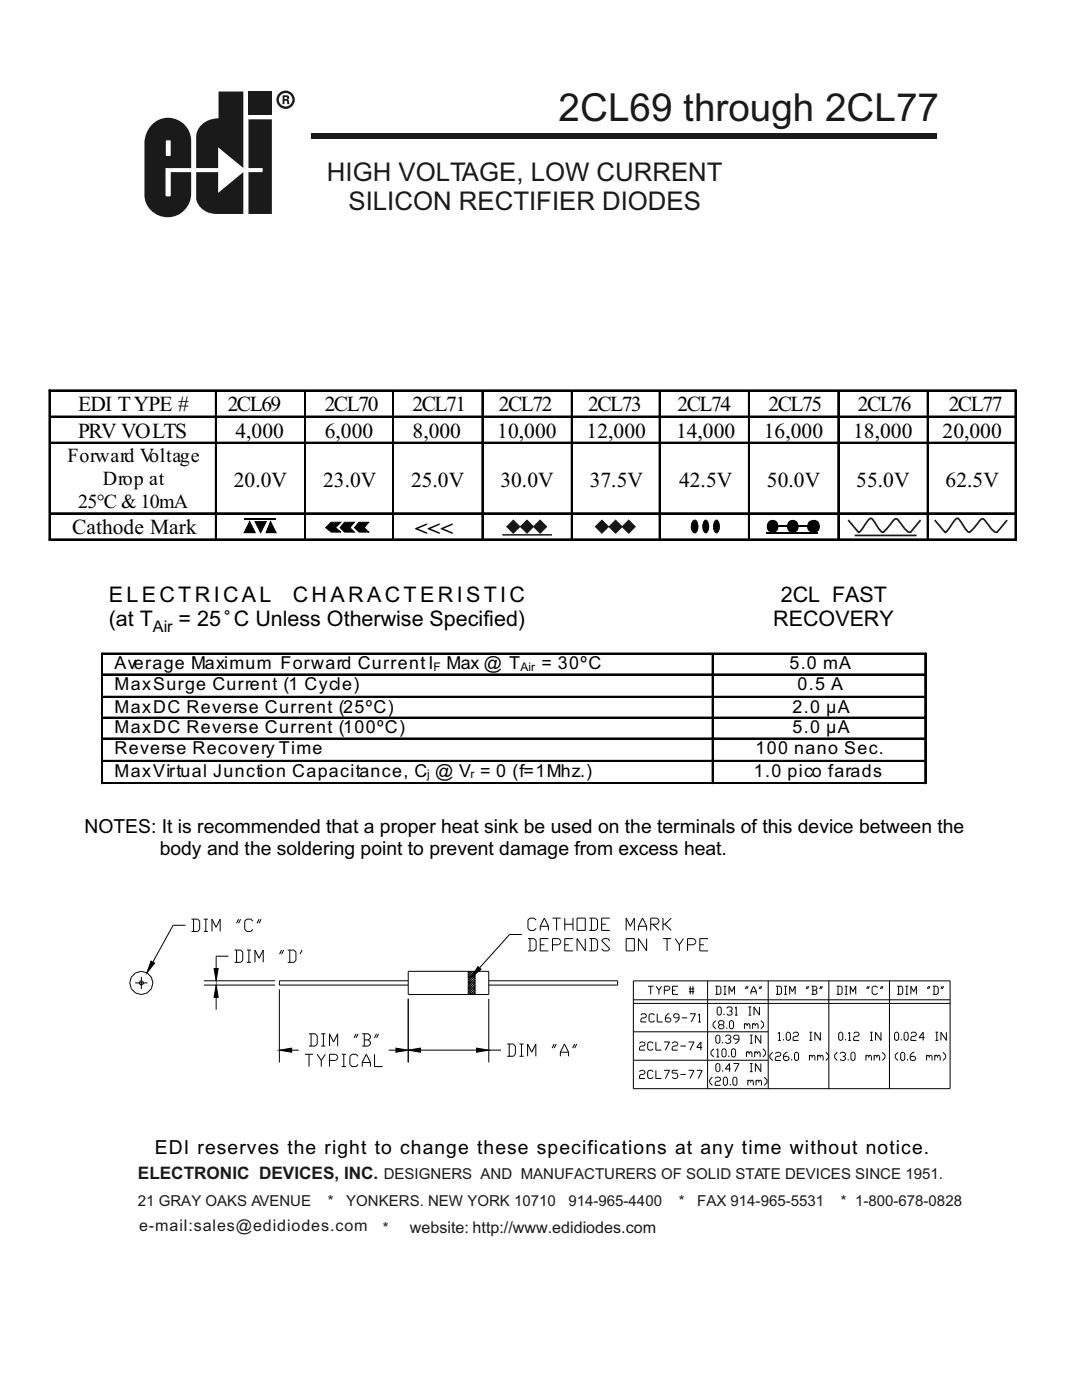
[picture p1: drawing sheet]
<svg xmlns="http://www.w3.org/2000/svg" width="216mm" height="279mm" viewBox="0 0 216 279" stroke-linecap="round" stroke-linejoin="round" font-family="sans-serif">
<g fill="#000">
<path d="M9.8 77.8h.3v.3h-.3z" fill-rule="evenodd"/>
<path d="M9.8 77.8h.3v.3h-.3z" fill-rule="evenodd"/>
<path d="M43 77.8h.3v.3h-.3z" fill-rule="evenodd"/>
<path d="M60.8 77.8h.3v.3h-.3z" fill-rule="evenodd"/>
<path d="M78.3 77.8h.3v.3h-.3z" fill-rule="evenodd"/>
<path d="M96.2 77.8h.3v.3h-.3z" fill-rule="evenodd"/>
<path d="M114 77.8h.3v.3h-.3z" fill-rule="evenodd"/>
<path d="M131.5 77.8h.3v.3h-.3z" fill-rule="evenodd"/>
<path d="M149.3 77.8h.3v.3h-.3z" fill-rule="evenodd"/>
<path d="M167.2 77.8h.3v.3h-.3z" fill-rule="evenodd"/>
<path d="M185 77.8h.3v.3h-.3z" fill-rule="evenodd"/>
<path d="M202.5 77.8h.3v.3h-.3z" fill-rule="evenodd"/>
<path d="M202.5 77.8h.3v.3h-.3z" fill-rule="evenodd"/>
<path d="M9.8 83h.3v.3h-.3z" fill-rule="evenodd"/>
<path d="M9.8 88.2h.3v.3h-.3z" fill-rule="evenodd"/>
<path d="M43 83h.3v.3h-.3z" fill-rule="evenodd"/>
<path d="M43 88.2h.3v.3h-.3z" fill-rule="evenodd"/>
<path d="M60.8 83h.3v.3h-.3z" fill-rule="evenodd"/>
<path d="M60.8 88.2h.3v.3h-.3z" fill-rule="evenodd"/>
<path d="M78.3 83h.3v.3h-.3z" fill-rule="evenodd"/>
<path d="M78.3 88.2h.3v.3h-.3z" fill-rule="evenodd"/>
<path d="M96.2 83h.3v.3h-.3z" fill-rule="evenodd"/>
<path d="M96.2 88.2h.3v.3h-.3z" fill-rule="evenodd"/>
<path d="M114 83h.3v.3h-.3z" fill-rule="evenodd"/>
<path d="M114 88.2h.3v.3h-.3z" fill-rule="evenodd"/>
<path d="M131.5 83h.3v.3h-.3z" fill-rule="evenodd"/>
<path d="M131.5 88.2h.3v.3h-.3z" fill-rule="evenodd"/>
<path d="M149.3 83h.3v.3h-.3z" fill-rule="evenodd"/>
<path d="M149.3 88.2h.3v.3h-.3z" fill-rule="evenodd"/>
<path d="M167.2 83h.3v.3h-.3z" fill-rule="evenodd"/>
<path d="M167.2 88.2h.3v.3h-.3z" fill-rule="evenodd"/>
<path d="M185 83h.3v.3h-.3z" fill-rule="evenodd"/>
<path d="M185 88.2h.3v.3h-.3z" fill-rule="evenodd"/>
<path d="M202.5 83h.3v.3h-.3z" fill-rule="evenodd"/>
<path d="M202.5 88.2h.3v.3h-.3z" fill-rule="evenodd"/>
<path d="M9.8 102.3h.3v.3h-.3z" fill-rule="evenodd"/>
<path d="M9.8 107.5h.3v.4h-.3z" fill-rule="evenodd"/>
<path d="M9.8 107.5h.3v.4h-.3z" fill-rule="evenodd"/>
<path d="M43 102.3h.3v.3h-.3z" fill-rule="evenodd"/>
<path d="M43 107.5h.3v.4h-.3z" fill-rule="evenodd"/>
<path d="M60.8 102.3h.3v.3h-.3z" fill-rule="evenodd"/>
<path d="M60.8 107.5h.3v.4h-.3z" fill-rule="evenodd"/>
<path d="M78.3 102.3h.3v.3h-.3z" fill-rule="evenodd"/>
<path d="M78.3 107.5h.3v.4h-.3z" fill-rule="evenodd"/>
<path d="M96.2 102.3h.3v.3h-.3z" fill-rule="evenodd"/>
<path d="M96.2 107.5h.3v.4h-.3z" fill-rule="evenodd"/>
<path d="M114 102.3h.3v.3h-.3z" fill-rule="evenodd"/>
<path d="M114 107.5h.3v.4h-.3z" fill-rule="evenodd"/>
<path d="M131.5 102.3h.3v.3h-.3z" fill-rule="evenodd"/>
<path d="M131.5 107.5h.3v.4h-.3z" fill-rule="evenodd"/>
<path d="M149.3 102.3h.3v.3h-.3z" fill-rule="evenodd"/>
<path d="M149.3 107.5h.3v.4h-.3z" fill-rule="evenodd"/>
<path d="M167.2 102.3h.3v.3h-.3z" fill-rule="evenodd"/>
<path d="M167.2 107.5h.3v.4h-.3z" fill-rule="evenodd"/>
<path d="M185 102.3h.3v.3h-.3z" fill-rule="evenodd"/>
<path d="M185 107.5h.3v.4h-.3z" fill-rule="evenodd"/>
<path d="M202.5 102.3h.3v.3h-.3z" fill-rule="evenodd"/>
<path d="M202.5 107.5h.3v.4h-.3z" fill-rule="evenodd"/>
<path d="M202.5 107.5h.3v.4h-.3z" fill-rule="evenodd"/>
</g>
<g fill="none" stroke="#000" stroke-width=".2">
<path d="M43 77.8v30.1M60.8 77.8v30.1M78.3 77.8v30.1M96.2 77.8v30.1M114 77.8v30.1M131.5 77.8v30.1M149.3 77.8v30.1M167.2 77.8v30.1M185 77.8v30.1M202.5 77.8v30.1M202.8 77.8h-193v30.1M9.8 83h193"/>
<path d="M9.8 88.2h193M9.8 102.3h193M9.8 107.5h193"/>
</g>
<g fill="none" stroke="#000" stroke-width=".31">
<path d="M9.9 78.1v4.9M10.1 78h32.9M43.1 78.1v4.9M43.3 78h17.5M61 78.1v4.9M61.1 78h17.2M78.5 78.1v4.9M78.6 78h17.6M96.3 78.1v4.9M96.5 78h17.5M114.1 78.1v4.9M114.3 78h17.2"/>
<path d="M131.7 78.1v4.9M131.8 78h17.5M149.5 78.1v4.9M149.6 78h17.6M167.3 78.1v4.9M167.5 78h17.5M185.2 78.1v4.9M185.3 78h17.2M202.7 78.1v4.9M9.9 83.3v4.9M9.9 88.5v13.8M10.1 83.2h32.9"/>
<path d="M10.1 88.4h32.9M43.1 83.3v4.9M43.1 88.5v13.8M43.3 83.2h17.5M43.3 88.4h17.5M61 83.3v4.9M61 88.5v13.8M61.1 83.2h17.2M61.1 88.4h17.2M78.5 83.3v4.9M78.5 88.5v13.8M78.6 83.2h17.6"/>
<path d="M78.6 88.4h17.6M96.3 83.3v4.9M96.3 88.5v13.8M96.5 83.2h17.5M96.5 88.4h17.5M114.1 83.3v4.9M114.1 88.5v13.8M114.3 83.2h17.2M114.3 88.4h17.2M131.7 83.3v4.9M131.7 88.5v13.8M131.8 83.2h17.5"/>
<path d="M131.8 88.4h17.5M149.5 83.3v4.9M149.5 88.5v13.8M149.6 83.2h17.6M149.6 88.4h17.6M167.3 83.3v4.9M167.3 88.5v13.8M167.5 83.2h17.5M167.5 88.4h17.5M185.2 83.3v4.9M185.2 88.5v13.8M185.3 83.2h17.2"/>
<path d="M185.3 88.4h17.2M202.7 83.3v4.9M202.7 88.5v13.8M9.9 102.6v4.9M10.1 102.5h32.9M10.1 107.7h32.9M43.1 102.6v4.9M43.3 102.5h17.5M43.3 107.7h17.5M61 102.6v4.9M61.1 102.5h17.2M61.1 107.7h17.2"/>
<path d="M78.5 102.6v4.9M78.6 102.5h17.6M78.6 107.7h17.6M96.3 102.6v4.9M96.5 102.5h17.5M96.5 107.7h17.5M114.1 102.6v4.9M114.3 102.5h17.2M114.3 107.7h17.2M131.7 102.6v4.9M131.8 102.5h17.5M131.8 107.7h17.5"/>
<path d="M149.5 102.6v4.9M149.6 102.5h17.6M149.6 107.7h17.6M167.3 102.6v4.9M167.5 102.5h17.5M167.5 107.7h17.5M185.2 102.6v4.9M185.3 102.5h17.2M185.3 107.7h17.2M202.7 102.6v4.9"/>
</g>
<g fill="#1e1917">
<path d="M30.5 24.7a4.6 4.6 0 0 1 5-.8 4.6 4.6 0 0 1 2.6 4.2v5.4h-5.1v5.5l.3 .2h.5l.3-.2v-4.6h4v4.3a4.7 4.7 0 0 1-4.6 4.6 4.7 4.7 0 0 1-4.7-4.6v-10.4a5.5 5.5 0 0 1 1.7-3.6zM33.1 28.1l.8-.1 .2 .2v2.8l-.2 .1h-.7l-.1-.1z" fill-rule="evenodd"/>
<path d="M43.6 18.3h5v15.2l-5.1-4.1v4.1h-4.4v-6.1a3.9 3.9 0 0 1 3.6-3.7l.9-.1zM39.1 34.4h4.4v4.1l5.1-4.1v8.3h-3.6a7.9 7.9 0 0 1-4.3-.8 3.4 3.4 0 0 1-1.6-2.3z" fill-rule="evenodd"/>
<path d="M49.6 18.3h4.6v4.6h-4.6z" fill-rule="evenodd"/>
<path d="M49.6 23.8h4.6v18.9h-4.6v-8.3h2.7l.1-.2-.1-.7h-2.7z" fill-rule="evenodd"/>
<path d="M55.2 19.9a1.83 1.83 0 0 1 3.6 0 1.83 1.83 0 0 1-3.6 0zM55.6 19.9a1.35 1.35 0 0 1 2.7 0 1.35 1.35 0 0 1-2.7 0z" fill-rule="evenodd"/>
<path d="M56.8 19.4v.4l.5-.1-.1-.3zM56.4 19h.7a.45 .45 0 0 1 .6 .4 .45 .45 0 0 1-.4 .5 .65 .65 0 0 1 .4 .9h-.4v-.6l-.3-.1h-.2v.7h-.4z" fill-rule="evenodd"/>
<path d="M62.2 26.5h124.8v1.1h-124.8z" fill-rule="evenodd"/>
</g>
<g fill="#000">
<path d="M49.8 104.1l1.1 2.2h-2.2zM50.9 104.1h2.2l-1.1 2.2zM54 104.1l1.1 2.2h-2zM30.1 191.8l.8 .4-1.6 2zM43.1 196.6l.4 2.4h-.8zM42.7 193.3h.8l-.4 2.4zM95.4 192.9l.6 .6-2 1.5zM55.7 209.6l2.5-.4v.8zM79 209.2l2.5 .4-2.5 .4zM81.5 209.6l2.4-.4v.8zM95.1 209.2l2.4 .4-2.4 .4z"/>
<path d="M66.1 104.2h1.9l-1 1.1 1 .9h-1.9l-1.1-.9z" fill-rule="evenodd"/>
<path d="M68.7 104.2h2l-.9 1.1 .9 .9h-2l-.8-.9z" fill-rule="evenodd"/>
<path d="M71.6 104.2h2l-.9 1.1 .9 .9h-2l-.9-.9z" fill-rule="evenodd"/>
<path d="M138.2 104l.5-.2a1.69 1.69 0 0 1 0 2.6 1.53 1.53 0 0 1-.5-2.4z" fill-rule="evenodd"/>
<path d="M140.6 103.9l.2-.1a1.69 1.69 0 0 1 0 2.6 1.72 1.72 0 0 1-.2-2.5z" fill-rule="evenodd"/>
<path d="M142.7 103.9l.3-.1a1.69 1.69 0 0 1 0 2.6 1.72 1.72 0 0 1-.3-2.5z" fill-rule="evenodd"/>
<path d="M153.5 104.1a1.13 1.13 0 0 1 1.6 .3 1.13 1.13 0 0 1-.4 1.6 1.13 1.13 0 0 1-1.5-.5 1.43 1.43 0 0 1 .3-1.4z" fill-rule="evenodd"/>
<path d="M157.5 104.1a1.13 1.13 0 0 1 1.6 .3 1.13 1.13 0 0 1-.4 1.6 1.13 1.13 0 0 1-1.5-.5 1.43 1.43 0 0 1 .3-1.4z" fill-rule="evenodd"/>
<path d="M20.3 130.3h.3v.3h-.3z" fill-rule="evenodd"/>
<path d="M20.3 130.3h.3v.3h-.3z" fill-rule="evenodd"/>
<path d="M20.3 134.5h.3v.3h-.3z" fill-rule="evenodd"/>
<path d="M20.3 139h.3v.2h-.3z" fill-rule="evenodd"/>
<path d="M142.1 130.3h.3v.3h-.3z" fill-rule="evenodd"/>
<path d="M142.1 134.5h.3v.3h-.3z" fill-rule="evenodd"/>
<path d="M142.1 139h.3v.2h-.3z" fill-rule="evenodd"/>
<path d="M184.5 130.3h.3v.3h-.3z" fill-rule="evenodd"/>
<path d="M184.5 130.3h.3v.3h-.3z" fill-rule="evenodd"/>
<path d="M184.5 134.5h.3v.3h-.3z" fill-rule="evenodd"/>
<path d="M184.5 139h.3v.2h-.3z" fill-rule="evenodd"/>
<path d="M20.3 143.1h.3v.3h-.3z" fill-rule="evenodd"/>
<path d="M20.3 147.3h.3v.3h-.3z" fill-rule="evenodd"/>
<path d="M20.3 151.7h.3v.3h-.3z" fill-rule="evenodd"/>
<path d="M20.3 156.2h.3v.3h-.3z" fill-rule="evenodd"/>
<path d="M20.3 156.2h.3v.3h-.3z" fill-rule="evenodd"/>
<path d="M142.1 143.1h.3v.3h-.3z" fill-rule="evenodd"/>
<path d="M142.1 147.3h.3v.3h-.3z" fill-rule="evenodd"/>
<path d="M142.1 151.7h.3v.3h-.3z" fill-rule="evenodd"/>
<path d="M142.1 156.2h.3v.3h-.3z" fill-rule="evenodd"/>
<path d="M184.5 143.1h.3v.3h-.3z" fill-rule="evenodd"/>
<path d="M184.5 147.3h.3v.3h-.3z" fill-rule="evenodd"/>
<path d="M184.5 151.7h.3v.3h-.3z" fill-rule="evenodd"/>
<path d="M184.5 156.2h.3v.3h-.3z" fill-rule="evenodd"/>
<path d="M184.5 156.2h.3v.3h-.3z" fill-rule="evenodd"/>
<circle cx="162.3" cy="105" r="1.18"/>
</g>
<g fill="none" stroke="#000" stroke-width=".2">
<path d="M20.3 134.5h164.5M20.3 139h164.5M142.1 130.3v26.2M184.5 130.3v26.2M184.8 130.3h-164.5v26.2M20.3 143.1h164.5M20.3 147.3h164.5M20.3 151.7h164.5M20.3 156.2h164.5M27 196.2h2.4M28.2 194.9v2.5M30.1 191.8l.8 .4-1.6 2z"/>
<path d="M37 184.7h-2.5l-4 7.3M38.2 183.4h1.2l.4 .4v1.7l-.4 .4h-1.2M38.6 183.4v2.5M40.7 185.9h.8M40.7 183.4h.8M40.7 196.6h14.2M40.7 195.7h14.2M41.1 183.4v2.5M42.3 185.9v-2.5l.8 1.7 .8-1.7v2.5M42.7 193.3h.8l-.4 2.4zM43.1 196.6l.4 2.4h-.8zM43.1 199v2.5"/>
<path d="M45.6 190.8h-2.5v2.5M46.8 189.6h1.2l.4 .4v1.7l-.4 .4h-1.2M47.2 189.6v2.5M47.6 183.4l-.4 .9M48 183.4l-.4 .9M49.3 192.1h.8M49.3 189.6h.8M49.7 189.6v2.5M50.5 183.8l-.4-.4h-.9l-.4 .4v1.7l.4 .4h.9l.4-.4M50.9 192.1v-2.5l.8 1.6 .8-1.6v2.5M51.7 183.4l-.4 .9M52.1 183.4l-.4 .9"/>
<path d="M55.7 197.4v14.6M56.2 189.6l-.4 .8M56.6 189.6l-.4 .8M57.4 189.6h1.2l.5 .4v1.7l-.5 .4h-1.2M57.8 189.6v2.5M60.3 189.6l-.4 .8M81.5 193.8h16v4.7h-16zM81.5 199.3v12.7M81.5 195.7h-25.8v.9h25.8M93.4 193.8l.1 4.7 1.3-1.4M93.4 195.8l1.4 1.4M93.4 196.3l1.4 1.4"/>
<path d="M93.4 196.8l1.4 1.4M93.4 197.3l1.2 1.2M93.4 197.8l.8 .7M93.4 198.2l.3 .3M93.4 195.4l1.4 1.3M93.4 194.9l1.4 1.3M93.4 194.4l1.4 1.4M93.4 193.9l1.4 1.4M93.7 193.8l-.3 .4M93.9 193.8l.9 1M94.2 193.8l-.8 .8M94.3 193.8l.5 .5"/>
<path d="M94.7 193.8l-1.3 1.3M94.8 195.7l-1.4 1.4M94.8 195.2l-1.4 1.4M94.8 194.7l-1.4 1.4M94.8 194.2l-1.4 1.4M94.8 196.2l-1.4 1.3M94.8 196.7l-1.4 1.3M94.8 197.6l-.9 .9M94.8 198.1l-.4 .4M94.8 193.8v4.7M95.4 192.9l.6 .6-2 1.5zM97.5 199.3v12.7"/>
<path d="M97.5 195.7h25.7v.9h-25.7M104.1 186.5h-2.4l-6 6.7M105.4 187.3h1.2l.4 .4v1.7l-.4 .4h-1.2M105.8 187.3v2.5M107 183.6l-.4-.4h-.8l-.4 .4v1.7l.4 .4h.8l.4-.4M107.8 184.9v.8M107.8 184.9l.8-1.7 .8 1.7M107.8 184.9h1.6M107.8 188.5h.8M109.4 187.3h-1.6v2.5h1.6M109.4 184.9v.8M110.2 183.2h1.7"/>
<path d="M110.2 188.5h1.3l.4-.4v-.4l-.4-.4h-1.3v2.5M111.1 183.2v2.5M112.7 183.2v2.5M112.7 184.5h1.6M112.7 188.5h.8M114.3 187.3h-1.6v2.5h1.6M114.3 183.2v2.5M115.1 183.2h1.7v2.5h-1.7zM116.8 187.3v2.5l-1.7-2.5v2.5M117.6 183.2h1.2l.4 .4v1.7l-.4 .4h-1.2M117.6 187.3h1.2l.4 .4v1.7l-.4 .4h-1.2M118 183.2v2.5"/>
<path d="M118 187.3v2.5M120 184.5h.9M121.7 183.2h-1.7v2.5h1.7M121.7 187.7l-.4-.4h-.8l-.5 .4 1.7 1.7-.4 .4h-.8l-.5-.4M124.9 185.7v-2.5l.9 1.7 .8-1.7v2.5M124.9 187.3h1.7v2.5h-1.7zM126.4 195.8h63.2v21.5h-63.2zM126.4 199.5h63.2M127.4 184.9h1.6M127.4 184.9v.8M127.4 184.9l.8-1.7 .8 1.7M129 187.3v2.5l-1.6-2.5v2.5"/>
<path d="M129 184.9v.8M129.3 196.8h1.1M129.8 196.8v1.6M129.8 184.5h1.3l.4-.5v-.4l-.4-.4h-1.3v2.5M130.3 184.5l1.2 1.2M130.9 196.8l.6 .8M131.5 197.6v.8M132 196.8l-.5 .8M132.3 184.5h.4M132.3 183.2v2.5M132.3 187.3h1.6M132.6 197.6h.8l.3-.2v-.3l-.3-.3h-.8v1.6"/>
<path d="M132.7 184.5l1.2 1.2M133.1 187.3v2.5M133.9 183.2l-1.2 1.3M134.2 197.6h.5M134.7 187.3l.9 1.2M135.3 196.8h-1.1v1.6h1.1M135.6 188.5v1.3M136.4 187.3l-.8 1.2M137.2 188.5h1.2l.4-.4v-.4l-.4-.4h-1.2v2.5M137.5 197.9h1M137.5 197.4h1M137.7 196.8v1.6"/>
<path d="M138.3 196.8v1.6M139.6 188.5h.9M141.2 195.8v21.5M141.3 187.3h-1.7v2.5h1.7M142.8 196.8h.8l.2 .3v1.1l-.2 .2h-.8M143 196.8v1.6M144.4 198.4h.5M144.4 196.8h.5M144.7 196.8v1.6M145.5 198.4v-1.6l.5 1.1 .6-1.1v1.6M149 196.8l-.3 .6M149.3 196.8l-.3 .6"/>
<path d="M149.8 197.9h1.1M149.8 197.9v.5M149.8 197.9l.6-1.1 .5 1.1M150.9 197.9v.5M151.7 196.8l-.2 .6M152 196.8l-.3 .6M153.3 195.8v21.5M154.8 196.8h.9l.2 .3v1.1l-.2 .2h-.9M155.1 196.8v1.6M156.5 198.4h.5M156.5 196.8h.5M156.8 196.8v1.6"/>
<path d="M157.6 198.4v-1.6l.5 1.1 .6-1.1v1.6M161.1 196.8l-.3 .6M161.4 196.8l-.3 .6M161.9 196.8h.8l.3 .3v.3l-.3 .2M162.2 197.6h.5M162.2 196.8v1.6M162.7 197.6l.3 .3v.3l-.3 .2h-.8M163.8 196.8l-.2 .6M164.1 196.8l-.3 .6M165.4 195.8v21.5M166.9 196.8h.9l.2 .3v1.1l-.2 .2h-.9M167.2 196.8v1.6"/>
<path d="M168.6 198.4h.5M168.6 196.8h.5M168.9 196.8v1.6M169.7 198.4v-1.6l.5 1.1 .6-1.1v1.6M173.2 196.8l-.3 .6M173.5 196.8l-.3 .6M175.1 197.1l-.3-.3h-.5l-.3 .3v1.1l.3 .2h.5l.3-.2M175.9 196.8l-.2 .6M176.2 196.8l-.3 .6M177.5 195.8v21.5M179 196.8h.9l.2 .3v1.1l-.2 .2h-.9M179.3 196.8v1.6"/>
<path d="M180.7 198.4h.5M180.7 196.8h.5M180.9 196.8v1.6M181.8 198.4v-1.6l.5 1.1 .6-1.1v1.6M185.3 196.8l-.3 .6M185.6 196.8l-.3 .6M186.1 196.8h.8l.3 .3v1.1l-.3 .2h-.8M186.4 196.8v1.6M188 196.8l-.3 .6M188.3 196.8l-.3 .6M55.7 209.6l2.5-.4v.8zM58.2 209.6h1.4"/>
<path d="M60.8 210.4h1.7M61.7 206.3h1.2l.4 .4v1.7l-.4 .4h-1.2M61.7 210.4v2.5M62.1 206.3v2.5M63.3 210.4l.8 1.2M64.1 208.8h.8M64.1 206.3h.8M64.1 211.6v1.3M64.5 206.3v2.5M64.9 210.4l-.8 1.2M65.7 208.8v-2.5l.9 1.7 .8-1.7v2.5M65.7 211.6h1.3l.4-.4v-.4l-.4-.4h-1.3v2.5"/>
<path d="M68.2 210.4h.8M68.2 212.9h.8M68.6 210.4v2.5M71 206.3l-.4 .8M71.5 206.3l-.5 .8M71.5 210.8l-.5-.4h-.8l-.4 .4v1.6l.4 .5h.8l.5-.5M72.3 206.3h1.2l.4 .4v.4l-.4 .4M72.3 212v.9M72.3 212l.8-1.6 .8 1.6M72.3 212h1.6M72.7 207.5h.8M72.7 206.3v2.5"/>
<path d="M73.5 207.5l.4 .5v.4l-.4 .4h-1.2M73.9 212v.9M74.7 210.4v2.5h1.7M75.1 206.3l-.4 .8M75.5 206.3l-.4 .8M77.6 209.6h1.4M79 209.2l2.5 .4-2.5 .4zM81.5 209.6l2.4-.4v.8zM83.9 209.6h11.2M95.1 209.2l2.4 .4-2.4 .4zM97.5 209.6h2.5M101.2 208.4h1.2l.4 .4v1.6l-.4 .4h-1.2"/>
<path d="M101.6 208.4v2.4M103.6 210.8h.9M103.6 208.4h.9M104.1 208.4v2.4M105.3 210.8v-2.4l.8 1.6 .8-1.6v2.4M110.6 208.4l-.4 .8M111 208.4l-.4 .8M111.8 210v.8M111.8 210l.8-1.6 .9 1.6M111.8 210h1.7M113.5 210v.8M114.7 208.4l-.4 .8"/>
<path d="M115.1 208.4l-.4 .8M126.4 211.6h26.9M126.4 200.2h63.2M126.4 205.9h26.9M127.6 208.2l.3-.3h.5l.3 .3v.3l-.3 .3h-.5l-.3 .2v.6h1.1M127.6 213.9l.3-.3h.5l.3 .3v.3l-.3 .2h-.5l-.3 .3v.5h1.1M127.9 202.6l.2-.3h.6l.3 .3v.3l-.3 .2h-.6l-.2 .3v.6h1.1M130.3 208.2l-.2-.3h-.6l-.3 .3v1.1l.3 .3h.6l.2-.3M130.3 213.9l-.2-.3h-.6l-.3 .3v1.1l.3 .2h.6l.2-.2M130.6 202.6l-.3-.3h-.5l-.3 .3v1.1l.3 .3h.5l.3-.3M130.9 207.9v1.7h1.1M130.9 213.6v1.6h1.1"/>
<path d="M131.1 202.3v1.7h1.1M132.5 207.9h1.1l-.8 1.7M132.5 213.6h1.1l-.8 1.6M133.6 202.3h-.3l-.5 .6v.8l.2 .3h.6l.3-.3v-.3l-.3-.3h-.8M134.1 208.2l.3-.3h.6l.2 .3v.3l-.2 .3h-.6l-.3 .2v.6h1.1M135.2 213.6h-1.1v.6h.9l.2 .2v.6l-.2 .2h-.6l-.3-.2M135.5 203.1h-.8l-.3-.2v-.3l.3-.3h.5l.3 .3v.8l-.5 .6h-.3M135.8 208.8h1.1M135.8 214.4h1.1M136 203.1h1.1M137.4 207.9h1.1l-.8 1.7M137.4 213.6h1.1l-.8 1.6"/>
<path d="M137.7 202.3h1.1l-.9 1.7M139 213.6h1.1l-.8 1.6M139.3 204h.6M139.3 202.6l.3-.3v1.7M140.1 209h-1.1l.9-1.1v1.7M142.1 215l-.5 .5v.6l.5 .5M142.4 209.3l-.5 .5v.6l.5 .5M142.7 215.2l.3-.2h.5l.3 .2v.3l-.3 .3h-.5l-.3 .3v.5h1.1M142.8 203.7l-.5 .5v.6l.5 .5M143 209.6l.2-.3v1.6M143 210.9h.5M143.1 206.6h.3l.2 .3v1l-.2 .3h-.3l-.3-.3v-1z"/>
<path d="M143.1 212.2h.3l.2 .3v1.1l-.2 .3h-.3l-.3-.3v-1.1zM143.4 201h.2l.3 .2v1.1l-.3 .3h-.2l-.3-.3v-1.1zM143.6 204.5l-.2 .3v.2l.2 .3h.6l.3-.3v-.2l-.3-.3M143.6 204.5l-.2-.3v-.2l.2-.3h.6l.3 .3v.2l-.3 .3M143.6 204.5h.6M144.2 207.9v.3M144.2 213.6v.3M144.3 209.3h.3l.3 .3v1.1l-.3 .2h-.3l-.2-.2v-1.1zM144.5 202.3v.3M144.6 215h.3l.2 .2v1.1l-.2 .3h-.3l-.3-.3v-1.1zM144.7 206.9l.3-.3h.6l.2 .3v.2l-.2 .3M145 205v.3"/>
<path d="M145 201.2l.3-.2h.5l.3 .2v.3l-.3 .3M145.3 207.4h.3M145.4 210.7v.2M145.6 207.4l.2 .3v.2l-.2 .3h-.6l-.3-.3M145.6 201.8h.2M145.7 216.3v.3M145.8 203.7h.3l.3 .3v1l-.3 .3h-.3l-.2-.3v-1zM145.8 213.3h-1.1l.9-1.1v1.7M145.8 201.8l.3 .2v.3l-.3 .3h-.5l-.3-.3M146 209.6l.2-.3h.3l.3 .3v1.1l-.3 .2h-.3l-.2-.2zM146.4 212.2h1.1l-.9 1.7M146.5 215h.3l.2 .2v1.1l-.2 .3h-.3l-.3-.3v-1.1z"/>
<path d="M146.6 202.6h.6M146.6 201.2l.3-.2v1.6M147.5 207.4h-.9l-.2-.3v-.2l.2-.3h.6l.3 .3v.8l-.6 .5h-.3M148.5 204.2v1.1M148.5 204.5l.3-.3 .3 .3M149 209.8v1.1M149 210.1l.2-.3 .3 .3M149.1 204.5v.3M149.1 204.5l.3-.3 .2 .3v.8M149.2 215.5v1.1M149.2 215.8l.3-.3 .3 .3M149.4 201h.5"/>
<path d="M149.4 202.6h.5M149.5 210.1l.3-.3 .2 .3v.8M149.5 210.1v.3M149.6 206.6h.6M149.6 208.2h.6M149.6 212.2h.6M149.6 213.9h.6M149.6 201v1.6M149.8 215.8v.3M149.8 215.8l.2-.3 .3 .3v.8M149.9 206.6v1.6M149.9 212.2v1.7"/>
<path d="M150.2 204.2v1.1M150.2 204.5l.2-.3 .3 .3M150.6 209.8v1.1M150.6 210.1l.3-.3 .2 .3M150.7 204.5v.3M150.7 204.5l.3-.3 .3 .3v.8M150.9 215.5v1.1M150.9 215.8l.2-.3 .3 .3M151.1 210.1v.3M151.1 210.1l.3-.3 .3 .3v.8M151.4 215.8v.3M151.4 215.8l.3-.3 .3 .3v.8"/>
<path d="M151.5 201v1.6l-1.1-1.6v1.6M151.8 206.6v1.6l-1.1-1.6v1.6M151.8 212.2v1.7l-1.1-1.7v1.7M151.8 203.7l.6 .5v.6l-.6 .5M152.2 209.3l.6 .5v.6l-.6 .5M152.5 215l.5 .5v.6l-.5 .5M154.2 210l-.6 .6v.5l.6 .5M154.7 210.3l.3-.3h.5l.3 .3v.3l-.3 .2h-.5l-.3 .3v.5h1.1M155.3 207.6h.5M155.3 206.3l.2-.3v1.6M156.3 207.4v.2M157.2 210h-.3l-.6 .6v.8l.3 .2h.6l.2-.2v-.3l-.2-.3h-.9"/>
<path d="M157.2 206h.2l.3 .3v1.1l-.3 .2h-.2l-.3-.2v-1.1zM158 211.4v.2M158.2 206.3l.3-.3h.6l.2 .3v.2l-.2 .3h-.6l-.3 .3v.5h1.1M158.5 210.3l.3-.3h.3l.2 .3v1.1l-.2 .2h-.3l-.3-.2zM161.5 206h.6M161.5 207.6h.6M161.5 210.6v1M161.5 210.8l.3-.2 .3 .2M161.8 206v1.6M162.1 210.8l.2-.2 .3 .2v.8M162.1 210.8v.3M163.2 210.6v1"/>
<path d="M163.2 210.8l.2-.2 .3 .2M163.7 206v1.6l-1.1-1.6v1.6M163.7 210.8v.3M163.7 210.8l.3-.2 .2 .2v.8M164.8 210l.5 .6v.5l-.5 .5M167.1 210l-.6 .6v.5l.6 .5M167.6 210.3l.3-.3h.5l.3 .3v.3l-.3 .2M167.6 206h.3l.3 .3v1.1l-.3 .2h-.3l-.3-.2v-1.1zM168.2 210.8h.2M168.4 210.8l.3 .3v.3l-.3 .2h-.5l-.3-.2M168.7 207.4v.2M169.3 207.6h.5"/>
<path d="M169.3 206.3l.2-.3v1.6M169.3 211.4v.2M169.8 210.3l.3-.3h.2l.3 .3v1.1l-.3 .2h-.2l-.3-.2zM170.3 206.3l.3-.3h.6l.2 .3v.2l-.2 .3h-.6l-.3 .3v.5h1.1M172.8 210.6v1M172.8 210.8l.3-.2 .2 .2M173.3 210.8l.3-.2 .3 .2v.8M173.3 210.8v.3M173.6 206h.6M173.6 207.6h.6M173.9 206v1.6M174.4 210.6v1"/>
<path d="M174.4 210.8l.3-.2 .3 .2M175 210.8v.3M175 210.8l.2-.2 .3 .2v.8M175.8 206v1.6l-1.1-1.6v1.6M176.1 210l.5 .6v.5l-.5 .5M178.8 206h.2l.3 .3v1.1l-.3 .2h-.2l-.3-.2v-1.1zM179.2 210l-.6 .6v.5l.6 .5M179.7 210.3l.3-.3h.3l.2 .3v1.1l-.2 .2h-.3l-.3-.2zM179.9 207.4v.2M180.7 206h.2l.3 .3v1.1l-.3 .2h-.2l-.3-.2v-1.1zM181.1 211.4v.2M181.8 206.3l.2-.3h.6l.3 .3v.2l-.3 .3h-.6l-.2 .3v.5h1.1"/>
<path d="M182.4 210h-.2l-.6 .6v.8l.3 .2h.5l.3-.2v-.3l-.3-.3h-.8M184.5 207.1h-1.1l.8-1.1v1.6M184.9 210.6v1M184.9 210.8l.3-.2 .2 .2M185.4 210.8v.3M185.4 210.8l.3-.2 .3 .2v.8M186.5 210.6v1M186.5 210.8l.3-.2 .3 .2M186.7 206h.5M186.7 207.6h.5M186.9 206v1.6M187.1 210.8v.3"/>
<path d="M187.1 210.8l.2-.2 .3 .2v.8M188.2 210l.5 .6v.5l-.5 .5M188.8 206v1.6l-1.1-1.6v1.6"/>
<circle cx="28.2" cy="196.2" r="2.31"/>
<circle cx="28.2" cy="196.2" r=".42"/>
</g>
<g fill="none" stroke="#000" stroke-width=".3">
<path d="M20.6 130.5h121.5M20.6 134.6h121.5M20.6 139.1h121.5M142.4 130.5h42.1M142.4 134.6h42.1M142.4 139.1h42.1M20.6 143.3h121.5M20.6 147.4h121.5M20.6 151.9h121.5M20.6 156.3h121.5M142.4 143.3h42.1M142.4 147.4h42.1"/>
<path d="M142.4 151.9h42.1M142.4 156.3h42.1"/>
</g>
<g fill="none" stroke="#000" stroke-width=".32">
<path d="M20.4 130.6v3.9M20.4 134.8v4.2M20.4 139.2v3.9M142.3 130.6v3.9M142.3 134.8v4.2M142.3 139.2v3.9M184.7 130.6v3.9M184.7 134.8v4.2M184.7 139.2v3.9M20.4 143.4v8.3M20.4 152v4.2M142.3 143.4v8.3"/>
<path d="M142.3 152v4.2M184.7 143.4v8.3M184.7 152v4.2"/>
</g>
<g fill="#000">
<path d="M49.7 104.1l.2 .1-1.1 2.1h-.2zM48.6 106.3l.1 .1h-.2zM48.7 106.2h2.2v.2h-2.2zM50.9 106.3l.2 .1zM49.7 104.2l.2-.1 1.1 2.2h-.2zM49.8 103.9v.2z"/>
<path d="M53 104.1l.2 .1-1.1 2.1h-.2zM53.1 104h.2l-.1 .2zM50.9 104h2.2v.2h-2.2zM50.7 104l.2 .1zM50.8 104.2l.2-.1 1.1 2.2h-.2zM51.9 106.3h.2l-.1 .2z"/>
<path d="M53.9 104.1h.2l-.9 2.2h-.2zM53 106.3l.1 .1h-.2zM53.1 106.2h2v.2h-2zM55.1 106.3l.2 .1zM53.9 104.2l.2-.1 1.1 2.2h-.2zM54 103.8l.1 .3h-.1h-.1z"/>
<path d="M66 104.2l.1 .1-1.1 1.1-.1-.2zM66.1 104.1h1.9v.2h-1.9zM68 104.1h.2l-.1 .2zM66.9 105.2l1.1-1 .1 .1-1.1 1.1zM66.9 105.2v.2zM67 105.2l1.1 .9-.1 .2-1.1-.9zM68.1 106.1l-.1 .2zM66.1 106.1h1.9v.2h-1.9zM65 105.2l1.1 .9-.1 .2-1.1-.9zM64.9 105.2v.2z"/>
<path d="M68.7 104.2l.1 .1-.9 1.1-.1-.2zM68.7 104.1h2v.2h-2zM70.7 104.1h.2l-.1 .2zM70.7 104.2l.1 .1-.9 1.1-.1-.2zM69.8 105.2v.2zM69.9 105.2l.9 .9-.1 .2-.9-.9zM70.8 106.1l.1 .2h-.2zM68.7 106.1h2v.2h-2zM67.8 105.4l.1-.2 .9 .9-.1 .2zM67.8 105.2v.2z"/>
<path d="M71.6 104.2l.1 .1-.9 1.1-.1-.2zM71.6 104.1h2v.2h-2zM73.6 104.1h.2l-.1 .2zM73.5 104.2l.2 .1-.9 1.1-.2-.2zM72.6 105.2v.2zM72.8 105.2l.9 .9-.2 .2-.9-.9zM73.7 106.1l.1 .2h-.2zM71.6 106.1h2v.2h-2zM70.7 105.4l.1-.2 .9 .9-.1 .2zM70.7 105.2v.2z"/>
<path d="M139.2 105.1h.2l-.2 .9h-.2zM138.7 106.3l.3-.3h.2l-.3 .4-.2 .1zM138.1 106.1l.1-.1 .5 .3v.2zM137.8 105.1h.2l.2 .9-.1 .1zM138.1 104.1l.1 .1-.2 .9h-.2zM138.2 103.9l.5-.2v.1l-.5 .4-.1-.1zM138.7 103.7l.5 .5h-.2zM139 104.2h.2l.1 .2 .1 .7h-.2z"/>
<path d="M141.4 105.1h.1l-.2 .9h-.1zM140.8 106.3l.4-.3h.1l-.3 .4-.2 .1zM140.3 106h.2l.3 .5zM140.1 105.1h.2l.2 .9h-.2zM140.3 104.2h.2l-.2 .9h-.2zM140.5 103.9l.3-.2-.3 .5h-.2zM140.8 103.7l.5 .5h-.1zM141.2 104.2h.1l.1 .2 .1 .7h-.1z"/>
<path d="M143.5 105.1h.2l-.2 .9h-.2zM143 106.3l.3-.3h.2l-.4 .4-.1 .1zM142.5 106h.1l.4 .5zM142.3 105.1h.1l.2 .9h-.1zM142.5 104.2h.1l-.2 .9h-.1zM142.6 103.9l.4-.2-.4 .5h-.1zM143 103.7l.5 .5h-.2zM143.3 104.2h.2v.2l.2 .7h-.2z"/>
<path d="M155.1 105.1h.2v.4l-.3 .5-.1-.2zM154.2 106.1l.7-.3 .1 .2-.5 .3h-.3zM153.3 106l.2-.2 .7 .3v.2zM153 105.1h.2l.3 .7-.2 .2zM153.3 104.1l.2 .2-.3 .8h-.2zM153.3 104.1l.4-.2 .5-.1v.2l-.7 .3zM154.2 103.8l.5 .1 .3 .2-.1 .2-.7-.3zM154.9 104.3l.1-.2 .2 .2 .1 .8h-.2z"/>
<path d="M159.1 105.1h.3l-.1 .4-.3 .5-.1-.2zM158.2 106.1l.7-.3 .1 .2-.5 .3h-.3zM157.5 105.8l.7 .3v.2l-.6-.2-.2-.1zM157 105.1h.2l.3 .7-.1 .2zM157.3 104.1l.2 .2-.3 .8h-.2zM157.3 104.1l.4-.2 .5-.1v.2l-.7 .3zM158.2 103.8l.5 .1 .4 .2-.2 .2-.7-.3zM158.9 104.3l.2-.2 .1 .2 .2 .8h-.3z"/>
<path d="M163.4 105.1h.2v.4l-.3 .5-.2-.2zM162.4 106.1l.7-.3 .2 .2-.5 .3h-.4zM161.6 105.8l.8 .3v.2l-.8-.2-.2-.1zM161.1 105.1h.2l.3 .7-.2 .2-.3-.4zM161.4 104.1l.2 .2-.3 .8h-.2v-.6zM161.4 104.1l.4-.3h.6v.2l-.8 .3zM162.4 103.8l.5 .1 .4 .2-.2 .2-.7-.3zM163.1 104.3l.2-.2 .1 .2 .2 .8h-.2z"/>
</g>
<path d="M152.9 106.4h10.4M154.4 104.9h7.8" fill="none" stroke="#000" stroke-width=".21"/>
<path d="M48.7 103.7h6.4" fill="none" stroke="#000" stroke-width=".22"/>
<path d="M120.1 103.8l1.3 1.3-1.3 1.3-1.3-1.3z" fill="#111417"/>
<path d="M120.1 103.8l1.3 1.3-1.3 1.3-1.3-1.3z" fill="none" stroke="#1e1917" stroke-width=".2"/>
<path d="M122.8 103.8l1.3 1.3-1.3 1.3-1.3-1.3z" fill="#111417"/>
<path d="M122.8 103.8l1.3 1.3-1.3 1.3-1.3-1.3z" fill="none" stroke="#1e1917" stroke-width=".2"/>
<path d="M125.5 103.8l1.3 1.3-1.3 1.3-1.4-1.3z" fill="#111417"/>
<path d="M125.5 103.8l1.3 1.3-1.3 1.3-1.4-1.3z" fill="none" stroke="#1e1917" stroke-width=".2"/>
<path d="M102.4 103.8l1.3 1.3-1.3 1.3-1.3-1.3z" fill="#111417"/>
<path d="M102.4 103.8l1.3 1.3-1.3 1.3-1.3-1.3z" fill="none" stroke="#1e1917" stroke-width=".2"/>
<path d="M105.2 103.8l1.3 1.3-1.3 1.3-1.4-1.3z" fill="#111417"/>
<path d="M105.2 103.8l1.3 1.3-1.3 1.3-1.4-1.3z" fill="none" stroke="#1e1917" stroke-width=".2"/>
<path d="M107.8 103.8l1.3 1.3-1.3 1.3-1.3-1.3z" fill="#111417"/>
<path d="M107.8 103.8l1.3 1.3-1.3 1.3-1.3-1.3z" fill="none" stroke="#1e1917" stroke-width=".2"/>
<path d="M100.2 106.7h10" fill="none" stroke="#1e1917" stroke-width=".3"/>
<path d="M169.2 103.8l2.1 2.4 .3-.1 1.5-2.1 .6-.5a2.49 2.49 0 0 1 1.3 1.4l.7 1.1 .3 .2 .3-.1 1.8-2.1a.66 .66 0 0 1 1-.3l1.3 1.6 .9 .9h.4l2-2.4M170.5 106.9h12.4M186.5 103.8l2.1 2.4 .6-.5 1.1-1.7 .7-.5a2.49 2.49 0 0 1 1.2 1.4l.8 1.1 .3 .2 .3-.1 1.8-2.1a.66 .66 0 0 1 1-.3l1.2 1.6 1 .9h.4l2-2.4" fill="none" stroke="#1e1917" stroke-width=".34"/>
<text font-size="7.7" fill="#1e1917" x="111.5" y="24.1">2CL69 through 2CL77</text>
<g font-size="5.1" fill="#1e1917">
<text x="65.2" y="36.2">HIGH VOLTAGE, LOW CURRENT</text>
<text x="69.6" y="41.9">SILICON RECTIFIER DIODES</text>
</g>
<text font-size="4.5" x="82.8" y="107">&lt;&lt;&lt;</text>
<g font-size="4.3">
<text x="15.6" y="82.1">EDI TYPE #</text>
<text x="45.4" y="82.1">2CL69</text>
<text x="64.8" y="82.1">2CL70</text>
<text x="82.3" y="82.1">2CL71</text>
<text x="99.5" y="82.1">2CL72</text>
<text x="117.4" y="82.1">2CL73</text>
<text x="135.2" y="82.1">2CL74</text>
<text x="153.3" y="82.1">2CL75</text>
<text x="171.2" y="82.1">2CL76</text>
<text x="189.3" y="82.1">2CL77</text>
<text x="15.6" y="87.3">PRV VOLTS</text>
<text x="47" y="87.3">4,000</text>
<text x="64.8" y="87.3">6,000</text>
<text x="82.3" y="87.3">8,000</text>
<text x="99.2" y="87.3">10,000</text>
<text x="117.1" y="87.3">12,000</text>
<text x="134.9" y="87.3">14,000</text>
<text x="152.4" y="87.3">16,000</text>
<text x="170.2" y="87.3">18,000</text>
<text x="188.1" y="87.3">20,000</text>
<text x="46.7" y="97.1">20.0V</text>
<text x="64.5" y="97.1">23.0V</text>
<text x="82" y="97.1">25.0V</text>
<text x="99.8" y="97.1">30.0V</text>
<text x="117.7" y="97.1">37.5V</text>
<text x="135.5" y="97.1">42.5V</text>
<text x="153" y="97.1">50.0V</text>
<text x="170.9" y="97.1">55.0V</text>
<text x="188.7" y="97.1">62.5V</text>
<text x="14.4" y="106.6">Cathode Mark</text>
<text x="21.7" y="120.1">ELECTRICAL</text>
<text x="21.7" y="124.9">(at T</text>
<text x="35.6" y="124.9">= 25°C Unless Otherwise Specified)</text>
<text x="58.4" y="120.1">CHARACTERISTIC</text>
<text x="154.3" y="124.9">RECOVERY</text>
<text x="155.8" y="120.1">2CL FAST</text>
</g>
<g font-size="4">
<text x="13.5" y="92.2">Forward Voltage</text>
<text x="15.6" y="101.4">25°C &amp; 10mA</text>
<text x="20.5" y="96.8">Drop at</text>
</g>
<g font-size="3.9">
<text x="16.9" y="166.3">NOTES: It is recommended that a proper heat sink be used on the terminals of this device between the</text>
<text x="31.9" y="170.6">body and the soldering point to prevent damage from excess heat.</text>
<text x="30.9" y="230.4">EDI reserves the right to change these specifications at any time without notice.</text>
</g>
<g font-size="3.6">
<text x="22.9" y="133.6">Average Maximum Forward Current I</text>
<text x="22.9" y="137.8">MaxSurge Current (1 Cycle)</text>
<text x="89.1" y="133.6">Max @ T</text>
<text x="108" y="133.6">= 30ºC</text>
<text x="157.5" y="133.6">5.0 mA</text>
<text x="159.1" y="137.8">0.5 A</text>
<text x="22.9" y="142.2">MaxDC Reverse Current (25ºC)</text>
<text x="158.2" y="142.2">2.0 µA</text>
<text x="22.9" y="146.4">MaxDC Reverse Current (100ºC)</text>
<text x="158.2" y="146.4">5.0 µA</text>
<text x="22.9" y="150.5">Reverse Recovery Time</text>
<text x="22.9" y="155">MaxVirtual Junction Capacitance, C @ V = 0 (f=1Mhz.)</text>
<text x="150.4" y="155">1.0 pico farads</text>
<text x="150.8" y="150.5">100 nano Sec.</text>
</g>
<text font-size="3.4" fill="#1e1917" x="27.5" y="235.3">ELECTRONIC DEVICES, INC.</text>
<text font-size="3.2" x="30.5" y="126.2">Air</text>
<text font-size="3.2" fill="#fff" x="25.4" y="245.7">Ee-mail:sales@edidiodes.com</text>
<g font-size="3" fill="#1e1917">
<text x="76.6" y="235.3">DESIGNERS AND MANUFACTURERS OF SOLID STATE DEVICES SINCE 1951.</text>
<text x="27.5" y="240.8">21 GRAY OAKS AVENUE</text>
<text x="65.4" y="240.8">*</text>
<text x="69.1" y="240.8">YONKERS. NEW YORK 10710</text>
<text x="76.4" y="246">* Wwebsite: http://www.edidiodes.com</text>
<text x="113.4" y="240.8">914-965-4400</text>
<text x="135.4" y="240.8">*</text>
<text x="139.1" y="240.8">FAX 914-965-5531</text>
<text x="167.8" y="240.8">* 1-800-678-0828</text>
</g>
<g font-size="2.4">
<text x="86.5" y="133.9">F</text>
<text x="103.8" y="133.9">Air</text>
<text x="85.2" y="155.3">j</text>
<text x="93.9" y="155.3">r</text>
</g>
</svg>
